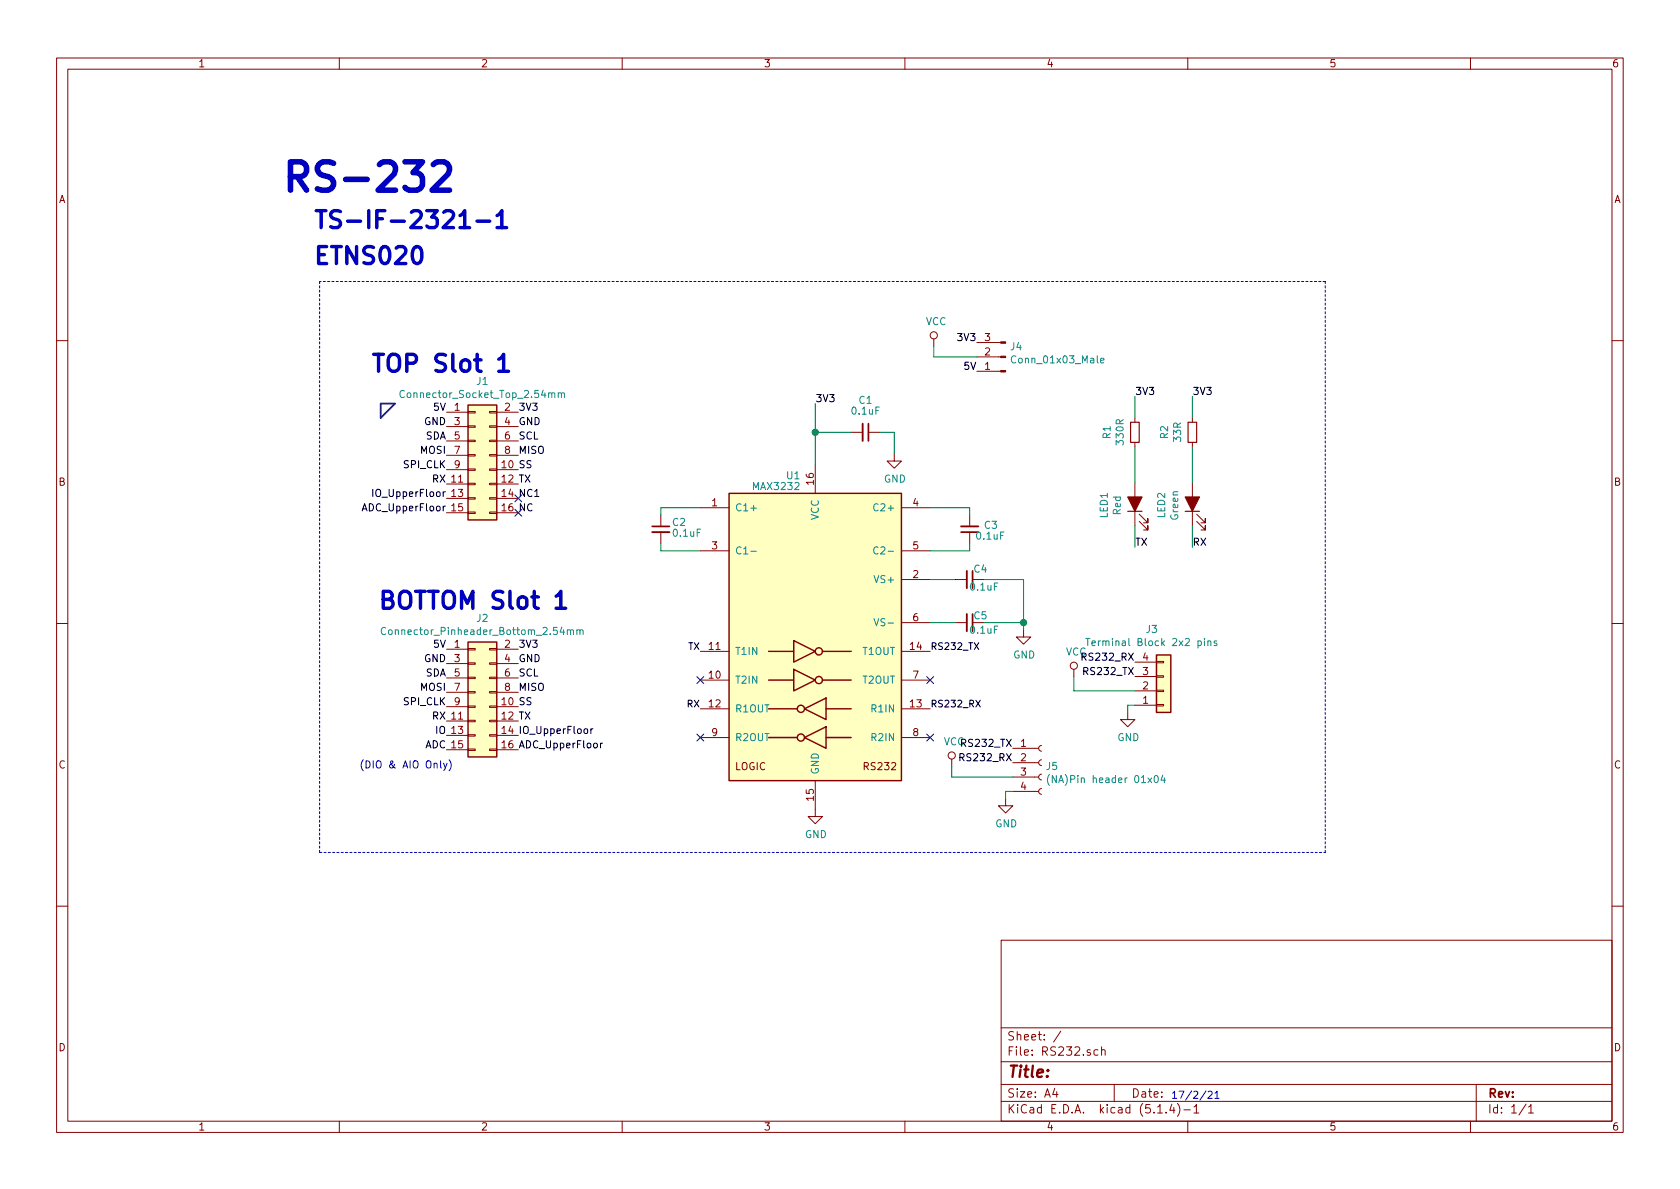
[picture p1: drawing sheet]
<svg xmlns="http://www.w3.org/2000/svg" width="297mm" height="210mm" viewBox="0 0 297 210" stroke-linecap="round" stroke-linejoin="round" font-family="sans-serif">
<g fill="none" stroke="#840000" stroke-width=".18">
<path d="M10 10.3h277v189.9h-277zM12 12.2h273v186.1h-273zM60 10.3v1.9M110 10.3v1.9M160 10.3v1.9M210 10.3v1.9M260 10.3v1.9M165.1 59.9v1.3M10 60.2h2M78.9 72.9h3.9M78.9 75.4h3.9M78.9 78h3.9"/>
<path d="M82.8 77.8h1.2v.3h-1.2zM82.8 75.3h1.2v.3h-1.2zM82.8 72.8h1.2v.2h-1.2zM86.6 77.8h1.2v.3h-1.2zM86.6 75.3h1.2v.3h-1.2zM86.6 72.8h1.2v.2h-1.2zM87.8 72.9h3.8M87.8 75.4h3.8M87.8 78h3.8M150.5 76.4h2M153.5 76.4h2.1M172.7 60.6h4.2"/>
<path d="M172.7 63.1h4.2M172.7 65.7h4.2M200.7 73.9v.8M200.7 78.2v.8M210.8 73.9v.8M210.8 78.2v.8M285 60.2h2M78.9 83.1h3.9M78.9 85.6h3.9M78.9 88.1h3.9M78.9 90.7h3.9M78.9 80.5h3.9"/>
<path d="M82.8 85.5h1.2v.2h-1.2zM82.8 88h1.2v.3h-1.2zM82.8 90.5h1.2v.3h-1.2zM82.8 82.9h1.2v.3h-1.2zM82.8 80.4h1.2v.2h-1.2zM86.6 85.5h1.2v.2h-1.2zM86.6 88h1.2v.3h-1.2zM86.6 90.5h1.2v.3h-1.2zM86.6 82.9h1.2v.3h-1.2zM86.6 80.4h1.2v.2h-1.2zM87.8 83.1h3.8M87.8 85.6h3.8"/>
<path d="M87.8 88.1h3.8M87.8 90.7h3.8M87.8 80.5h3.8M116.8 91.1v2M116.8 94.1v2M123.8 89.8h5.1M123.8 97.4h5.1M144.1 82.2v5M158.1 80.3v1.2h1.3l-1.3 1.3-1.3-1.3h1.3M159.4 89.8h5.1M159.4 97.4h5.1M171.4 91.1v2"/>
<path d="M171.4 94.1v2M200.7 85.3v7.7M201.4 92.2l1.5 1.5v-.7v.7h-.7M201.4 90.9l1.5 1.6v-.8v.8h-.7M210.8 85.3v7.7M211.6 92.2l1.5 1.5v-.7v.7h-.8M211.6 90.9l1.5 1.6v-.8v.8h-.8M10 110.3h2M78.9 114.8h3.9M78.9 117.3h3.9M78.9 119.9h3.9M82.8 119.8h1.2v.2h-1.2z"/>
<path d="M82.8 117.2h1.2v.3h-1.2zM82.8 114.7h1.2v.2h-1.2zM86.6 119.8h1.2v.2h-1.2zM86.6 117.2h1.2v.3h-1.2zM86.6 114.7h1.2v.2h-1.2zM87.8 114.8h3.8M87.8 117.3h3.8M87.8 119.9h3.8M123.8 115.2h5.1M159.4 102.5h5.1M159.4 110.1h5.1M159.4 115.2h5.1"/>
<path d="M168.9 102.5h2M168.9 110.1h2M172 102.5h2M181 111.4v1.2h1.2l-1.2 1.3-1.3-1.3h1.3M189.9 118.4v1.2M200.7 119.6h3.8M200.7 117.1h3.8M204.5 117h1.2v.2h-1.2zM204.5 119.5h1.2v.3h-1.2zM285 110.3h2M78.9 125h3.9M78.9 127.5h3.9"/>
<path d="M78.9 130h3.9M78.9 132.6h3.9M78.9 122.4h3.9M82.8 127.4h1.2v.2h-1.2zM82.8 129.9h1.2v.3h-1.2zM82.8 132.5h1.2v.2h-1.2zM82.8 124.8h1.2v.3h-1.2zM82.8 122.3h1.2v.2h-1.2zM86.6 127.4h1.2v.2h-1.2zM86.6 129.9h1.2v.3h-1.2zM86.6 132.5h1.2v.2h-1.2zM86.6 124.8h1.2v.3h-1.2z"/>
<path d="M86.6 122.3h1.2v.2h-1.2zM87.8 125h3.8M87.8 127.5h3.8M87.8 130h3.8M87.8 132.6h3.8M87.8 122.4h3.8M123.8 120.3h5.1M123.8 125.3h5.1M123.8 130.4h5.1M144.1 138v6.4h1.3l-1.3 1.3-1.2-1.3h1.2M159.4 120.3h5.1M159.4 125.3h5.1"/>
<path d="M159.4 130.4h5.1M168.3 134.2v1.3M179.1 139.9h4.5M179.1 137.4h4.5M179.1 134.9h4.5M179.1 132.3h4.5M184.1 139.4l-.3 .1-.2 .4 .1 .4 .4 .2M184.1 136.9l-.3 .1-.2 .3 .1 .4 .4 .2M184.1 134.4l-.3 .1-.2 .3 .1 .4 .4 .2M184.1 131.8l-.3 .1-.2 .4 .1 .3 .4 .2M199.4 126v1.2h1.3l-1.3 1.3-1.3-1.3h1.3M200.7 124.7h3.8"/>
<path d="M200.7 122.2h3.8M204.5 124.6h1.2v.2h-1.2zM204.5 122h1.2v.3h-1.2zM177.8 141.2v1.3h1.3l-1.3 1.3-1.3-1.3h1.3M10 160.2h2M177 166.3h108v32h-108zM285 160.2h2M60 198.3v1.9M110 198.3v1.9M160 198.3v1.9M177 194.8h108M177 191.8h108"/>
<path d="M177 187.8h108M177 181.8h108M186.5 192.5l-.4 1h1M186.8 193v1M187.6 182.3l-1.3 2M194.1 185.7l-.4-.1-.3 .3 .1 .6 .2 .1 .4-.1M194.8 185.7l.2-.1 .3 .1 .1 .9M194.8 185.1v1.5M197 191.8v3M204.7 196.8h.8M206.2 196.7v.1M207.2 195.2l-.4 1.1h.9"/>
<path d="M207.5 195.8v1M208.2 195.1a1.71 1.71 0 0 1 0 2.3M209.3 196.3h1.2M210 198.3v1.9M211.1 195.8l.4-.5v1.5M211.1 196.8h.9M260 198.3v1.9M261 191.8v6.5M269.8 195.2l-1.2 2M270.3 195.8l.4-.5v1.5M270.3 196.8h.8"/>
<circle cx="165.1" cy="59.3" r=".63"/>
<circle cx="189.9" cy="117.7" r=".63"/>
<circle cx="168.3" cy="133.6" r=".63"/>
</g>
<path d="M152.5 74.9v3.1M115.3 94.1h3.1M169.9 93.1h3.1M170.9 101v3M170.9 108.6v3" fill="none" stroke="#840000" stroke-width=".33"/>
<path d="M153.5 74.9v3.1M115.3 93.1h3.1M169.9 94.1h3.1M172 101v3M172 108.6v3" fill="none" stroke="#840000" stroke-width=".3"/>
<g fill="#ffffc2" stroke="#ffffc2" stroke-width=".18">
<path d="M128.9 87.2h30.5v50.8h-30.5z"/>
<path d="M204.5 115.8h2.5v10.2h-2.5z"/>
<path d="M82.8 71.6h5v20.3h-5z"/>
<path d="M82.8 113.5h5v20.4h-5z"/>
</g>
<g fill="none" stroke="#840000" stroke-width=".25">
<path d="M82.8 71.6h5v20.3h-5zM128.9 87.2h30.5v50.8h-30.5zM82.8 113.5h5v20.4h-5zM135.9 115.2h4.4M140.3 118.4l3.8 1.9-3.8 1.9zM140.3 113.3l3.8 1.9-3.8 1.9zM145.4 115.2h5.1M204.5 115.8h2.5v10.2h-2.5zM135.9 120.3h4.4M135.9 130.4h5.1M135.9 125.3h5.1M142.2 130.4l3.8-1.9v3.8z"/>
<path d="M142.2 125.3l3.8-1.9v3.8zM145.4 120.3h5.1M146 130.4h4.5M146 125.3h4.5"/>
<circle cx="144.8" cy="115.2" r=".63"/>
<circle cx="141.6" cy="125.3" r=".63"/>
<circle cx="141.6" cy="130.4" r=".63"/>
<circle cx="144.8" cy="120.3" r=".63"/>
</g>
<g fill="none" stroke="#008484" stroke-width=".18">
<path d="M71.5 69.2a.51 .51 0 0 0-.6 0 .51 .51 0 0 0-.2 .6 .46 .46 0 0 0 .3 .5 .46 .46 0 0 0 .5-.1M97.6 69.6l.1-.1h.3l.1 .8M98.7 69.6l.2-.1h.3l.1 .8M98.7 69.5v.8M99.3 69.6l.1-.1h.3l.1 .8M194.6 63.7l.6-.1-.1-.2-.3-.1-.2 .2 .1 .6h.4M132.8 97.5h.9M155.2 89.2a.5 .5 0 0 0-.6 0 .5 .5 0 0 0-.1 .6 .45 .45 0 0 0 .2 .5 .45 .45 0 0 0 .5-.1M155.2 96.8a.5 .5 0 0 0-.6 0 .5 .5 0 0 0-.1 .6 .45 .45 0 0 0 .2 .5 .45 .45 0 0 0 .5-.1M68.2 111.1a.6 .6 0 0 0-.8 .4 .6 .6 0 0 0 .5 .7l.3-.1M100.3 111.5l.2-.1h.3l.1 .8M100.9 111.6l.1-.2h.3l.1 .8"/>
<path d="M102 111.5l.2-.1h.3v.8M102 111.4v.8M102.5 111.6l.2-.2h.3l.1 .8M154.5 109.4l.5 1.3 .4-1.3M192 112.9h.7M192.3 112.9v1.3M213 112.9v.1M213 113.3v.9M213.6 113.5l.1-.2 .3 .1 .1 .8M213.6 113.3v.9M215.1 113.4l-.3-.1-.1 .2v.2l.4 .1v.3h-.4M185.5 137a1.47 1.47 0 0 0 0 1.9"/>
<path d="M204.2 137.3l.2-.2a.67 .67 0 0 1 .4 .7 .67 .67 0 0 1-.4 .6l-.3-.2v-.3zM205.6 137.1l-.3 .9h.8M205.9 137.6v.8"/>
</g>
<path d="M199.9 74.7h1.5v3.5h-1.5zM210.1 74.7h1.5v3.5h-1.5zM199.4 90.4h2.5M209.5 90.4h2.6" fill="none" stroke="#840000" stroke-width=".2"/>
<g fill="#840000" stroke="#840000" stroke-width=".2">
<path d="M199.4 87.9h2.5l-1.2 2.5z"/>
<path d="M209.5 87.9h2.6l-1.3 2.5z"/>
</g>
<g fill="#840000" stroke="#840000" stroke-width=".18">
<path d="M176.9 60.4h.9v.3h-.9z"/>
<path d="M176.9 63h.9v.2h-.9z"/>
<path d="M176.9 65.5h.9v.3h-.9z"/>
</g>
<path d="M56.5 49.8v100.9M234.3 49.8h-177.8M56.5 150.7h177.8M234.3 150.7v-100.9" fill="none" stroke="#0000c2" stroke-width=".18" stroke-dasharray=".4 .4"/>
<path d="M67.3 71.4h2.5l-2.5 2.5z" fill="none" stroke="#000084" stroke-width=".3"/>
<g fill="none" stroke="#008400" stroke-width=".18">
<path d="M144.1 76.4h6.4M144.1 71.4v10.8M155.6 76.4h2.5v3.9M165.1 61.2v1.9h7.6M200.7 70.1v3.8M200.7 79v6.3M210.8 70.1v3.8M210.8 79v6.3M116.8 96.1v1.3h7M123.8 89.8h-7v1.3M164.5 89.8h6.9v1.3M171.4 96.1v1.3h-6.9"/>
<path d="M200.7 93v3.8M210.8 93v3.8M164.5 102.5h4.4M164.5 110.1h4.4M174 102.5h7v8.9M174 110.1h7M189.9 119.6v2.6h10.8M168.3 135.5v1.9h10.8M179.1 139.9h-1.3v1.3M200.7 124.7h-1.3v1.3"/>
</g>
<path d="M65.9 86.5v1.3M191.3 116.1h.6l.1-.2v-.3l-.2-.1h-.5v1.3M104.5 128.9v.8M104.8 128.9l-.3 .2M106.2 131.4v.9M106.5 131.4l-.2 .1-.1 .1M169.7 133.9h.6l.2-.2-.1-.3-.2-.1h-.5v1.2" fill="none" stroke="#000" stroke-width=".18"/>
<path d="M81.3 38.1l.6-.4 .3-.4v3M84.3 39.1h2.3M87.9 38.1l.3-.1 .5-.7v3M81.3 40.3h1.7M87.9 40.3h1.7M88.2 63.5l.6-.4 .3-.4v3M88.2 65.7h1.7M98.3 105.4l.6-.4 .3-.4v3M98.3 107.6h1.7" fill="none" stroke="#0000c2" stroke-width=".61"/>
<path d="M77.9 134.5v1.1l.2 .2M78.4 135l.3 .8M79 135l-.4 1.1-.2 .1M79.4 134.4a1.4 1.4 0 0 1 0 1.9M213.2 192.9l-1 1.6M213.6 193.1l.5-.1 .2 .3v.2l-.8 .7h.8M214.8 193.3l.4-.3v1.2M214.8 194.2h.7" fill="none" stroke="#0000c2" stroke-width=".18"/>
<path d="M76.6 29.1l.7-.5h1.2a1.37 1.37 0 0 1 .7 2.2l-2.8 2.8h3.1" fill="none" stroke="#0000c2" stroke-width=".99"/>
<g fill="#008400" stroke="#008400" stroke-width=".25">
<circle cx="144.1" cy="76.4" r=".51"/>
<circle cx="181" cy="110.1" r=".51"/>
</g>
<path d="M91 87.5l1.3 1.2M91 90.1l1.3 1.2M92.3 90.1l-1.3 1.2M92.3 87.5l-1.3 1.2M123.2 119.7l1.2 1.2M124.4 119.7l-1.2 1.2M163.9 119.7l1.2 1.2M165.1 119.7l-1.2 1.2M123.2 129.8l1.2 1.2M124.4 129.8l-1.2 1.2M163.9 129.8l1.2 1.2M165.1 129.8l-1.2 1.2" fill="none" stroke="#000084" stroke-width=".18"/>
<text font-size="7" fill="#0000c2" x="49.5" y="33.9">RS-232</text>
<g font-size="4.2" fill="#0000c2">
<text x="55.2" y="40.4">TS-IF-2321-1</text>
<text x="55.2" y="46.8">ETNS020</text>
<text x="65.4" y="65.8">TOP Slot 1</text>
<text x="66.7" y="107.7">BOTTOM Slot 1</text>
</g>
<text font-size="2.8" fill="#840000" x="178" y="190.5">Title:</text>
<g font-size="2.1" fill="#840000">
<text x="178" y="184">Sheet: /</text>
<text x="178" y="186.7">File: RS232.sch</text>
<text x="178" y="196.9">KiCad E.D.A. kicad (5.1.4)-1</text>
<text x="178" y="194.1">Size: A4</text>
<text x="200" y="194.1">Date:</text>
<text x="263" y="194.1">Rev:</text>
<text x="263" y="196.9">Id: 1/1</text>
</g>
<g font-size="1.8" fill="#840000">
<text x="35" y="11.9">1</text>
<text x="85" y="11.9">2</text>
<text x="135" y="11.9">3</text>
<text x="185" y="11.9">4</text>
<text x="235" y="11.9">5</text>
<text x="285" y="11.9">6</text>
<text x="10.4" y="35.9">A</text>
<text x="285.4" y="35.9">A</text>
<text x="174.1" y="65.4">1</text>
<text x="174.1" y="62.9">2</text>
<text x="174.1" y="60.3">3</text>
<text x="80.4" y="72.6">1</text>
<text x="80.4" y="75.2">3</text>
<text x="80.4" y="77.7">5</text>
<text x="89.3" y="72.6">2</text>
<text x="89.3" y="75.2">4</text>
<text x="89.3" y="77.7">6</text>
<text x="80.4" y="80.3">7</text>
<text x="80.4" y="82.8">9</text>
<text x="89.3" y="80.3">8</text>
<text x="10.4" y="85.9">B</text>
<text x="79.9" y="87.9">13</text>
<text x="125.9" y="89.5">1</text>
<text x="143.9" y="85.7" transform="rotate(-90 143.9 85.7)">16</text>
<text x="161.4" y="89.5">4</text>
<text x="285.4" y="85.9">B</text>
<text x="79.9" y="90.4">15</text>
<text x="125.9" y="97.1">3</text>
<text x="161.4" y="97.1">5</text>
<text x="161.4" y="102.2">2</text>
<text x="161.4" y="109.8">6</text>
<text x="80.4" y="114.5">1</text>
<text x="80.4" y="117.1">3</text>
<text x="80.4" y="119.6">5</text>
<text x="89.3" y="114.5">2</text>
<text x="89.3" y="117.1">4</text>
<text x="89.3" y="119.6">6</text>
<text x="125.4" y="114.9">11</text>
<text x="161" y="114.9">14</text>
<text x="202.1" y="119.4">3</text>
<text x="202.1" y="116.8">4</text>
<text x="80.4" y="122.2">7</text>
<text x="80.4" y="124.7">9</text>
<text x="89.3" y="122.2">8</text>
<text x="125.4" y="120">10</text>
<text x="125.4" y="125.1">12</text>
<text x="161" y="125.1">13</text>
<text x="161.4" y="120">7</text>
<text x="202.1" y="124.5">1</text>
<text x="202.1" y="121.9">2</text>
<text x="125.9" y="130.2">9</text>
<text x="161.4" y="130.2">8</text>
<text x="10.4" y="135.9">C</text>
<text x="129.9" y="136.2">LOGIC</text>
<text x="152.9" y="136.2">RS232</text>
<text x="180.5" y="132.1">1</text>
<text x="180.5" y="134.6">2</text>
<text x="180.5" y="137.2">3</text>
<text x="285.4" y="135.9">C</text>
<text x="143.9" y="141.5" transform="rotate(-90 143.9 141.5)">15</text>
<text x="180.5" y="139.7">4</text>
<text x="10.4" y="185.9">D</text>
<text x="285.4" y="185.9">D</text>
<text x="35" y="199.9">1</text>
<text x="85" y="199.9">2</text>
<text x="135" y="199.9">3</text>
<text x="185" y="199.9">4</text>
<text x="235" y="199.9">5</text>
<text x="285" y="199.9">6</text>
</g>
<g font-size="1.8" fill="#008484">
<text x="163.7" y="57.5">VCC</text>
<text x="178.7" y="61.9">J4</text>
<text x="179.3" y="64.3">Conn_01x03_Male</text>
<text x="71.6" y="70.4">Connector_Socket_Top_2.54mm</text>
<text x="84.3" y="68.1">J1</text>
<text x="151.9" y="71.4">C1</text>
<text x="150.7" y="73.3">0.1uF</text>
<text x="196.4" y="77.6" transform="rotate(-90 196.4 77.6)">R1</text>
<text x="206.5" y="77.6" transform="rotate(-90 206.5 77.6)">R2</text>
<text x="198.7" y="78.5" transform="rotate(-90 198.7 78.5)">330R</text>
<text x="208.8" y="78" transform="rotate(-90 208.8 78)">33R</text>
<text x="133.3" y="86.7">MAX3232</text>
<text x="139.1" y="84.8">U1</text>
<text x="156.3" y="85.3">GND</text>
<text x="118.9" y="93">C2</text>
<text x="119.1" y="94.9">0.1uF</text>
<text x="129.9" y="90.4">C1+</text>
<text x="144.8" y="92" transform="rotate(-90 144.8 92)">VCC</text>
<text x="155.1" y="90.4">C2+</text>
<text x="172.8" y="95.4">0.1uF</text>
<text x="174.1" y="93.5">C3</text>
<text x="195.9" y="91.6" transform="rotate(-90 195.9 91.6)">LED1</text>
<text x="198.2" y="91.1" transform="rotate(-90 198.2 91.1)">Red</text>
<text x="206" y="91.6" transform="rotate(-90 206 91.6)">LED2</text>
<text x="208.3" y="91.9" transform="rotate(-90 208.3 91.9)">Green</text>
<text x="129.9" y="98">C1-</text>
<text x="155.5" y="98">C2-</text>
<text x="172.2" y="101.3">C4</text>
<text x="155" y="103.1">VS+</text>
<text x="171.7" y="104.4">0.1uF</text>
<text x="68.7" y="112.3">Connector_Pinheader_Bottom_2.54mm</text>
<text x="84.3" y="110">J2</text>
<text x="155.4" y="110.7">VS-</text>
<text x="171.7" y="112.1">0.1uF</text>
<text x="172.2" y="109.5">C5</text>
<text x="202.7" y="111.9">J3</text>
<text x="129.9" y="115.8">T1IN</text>
<text x="152.6" y="115.8">T1OUT</text>
<text x="179.1" y="116.5">GND</text>
<text x="188.4" y="115.9">VCC</text>
<text x="193.5" y="114.2">Terminal Block 2x2 pins</text>
<text x="129.9" y="120.9">T2IN</text>
<text x="129.9" y="126">R1OUT</text>
<text x="152.6" y="120.9">T2OUT</text>
<text x="154.3" y="126">R1IN</text>
<text x="129.9" y="131.1">R2OUT</text>
<text x="154.3" y="131.1">R2IN</text>
<text x="197.6" y="131.1">GND</text>
<text x="144.8" y="137" transform="rotate(-90 144.8 137)">GND</text>
<text x="185" y="136.2">J5</text>
<text x="186.5" y="138.5">(NA)Pin header 01x04</text>
<text x="142.3" y="148.2">GND</text>
<text x="176" y="146.3">GND</text>
</g>
<g font-size="1.8">
<text x="169.6" y="60.3">3V3</text>
<text x="170.6" y="65.4">5V</text>
<text x="144.1" y="71.1">3V3</text>
<text x="200.7" y="69.8">3V3</text>
<text x="210.8" y="69.8">3V3</text>
<text x="75" y="75.2">GND</text>
<text x="75.2" y="77.7">SDA</text>
<text x="76.8" y="72.6">5V</text>
<text x="91.6" y="75.2">GND</text>
<text x="91.6" y="72.6">3V3</text>
<text x="91.6" y="77.7">SCL</text>
<text x="71.5" y="82.8">SPI_CLK</text>
<text x="74.4" y="80.3">MOSI</text>
<text x="88.8" y="82.8">10 SS</text>
<text x="91.6" y="80.3">MISO</text>
<text x="66.5" y="87.9">IO_UpperFloor</text>
<text x="76.5" y="85.3">RX 11</text>
<text x="88.8" y="85.3">12 TX</text>
<text x="88.8" y="87.9">14 NC1</text>
<text x="64.6" y="90.4">ADC_UpperFloor</text>
<text x="88.8" y="90.4">16 NC</text>
<text x="200.7" y="96.5">TX</text>
<text x="210.8" y="96.5">RX</text>
<text x="75" y="117.1">GND</text>
<text x="75.2" y="119.6">SDA</text>
<text x="76.8" y="114.5">5V</text>
<text x="91.6" y="117.1">GND</text>
<text x="91.6" y="114.5">3V3</text>
<text x="91.6" y="119.6">SCL</text>
<text x="191.8" y="116.8">RS232_RX</text>
<text x="192" y="119.4">RS232_TX</text>
<text x="71.5" y="124.7">SPI_CLK</text>
<text x="74.4" y="122.2">MOSI</text>
<text x="88.8" y="124.7">10 SS</text>
<text x="91.6" y="122.2">MISO</text>
<text x="76.5" y="127.2">RX 11</text>
<text x="77.1" y="129.8">IO 13</text>
<text x="88.8" y="127.2">12 TX</text>
<text x="88.8" y="129.8">14 IO_UpperFloor</text>
<text x="166.9" y="131.8">VCCRS232_TX</text>
<text x="75.1" y="132.3">ADC 15</text>
<text x="88.8" y="132.3">16 ADC_UpperFloor</text>
<text x="170.2" y="134.6">RS232_RX</text>
</g>
<g font-size="1.8" fill="#0000c2">
<text x="63.5" y="135.9">(DIO &amp; AIO Only)</text>
<text x="207" y="194.3">17/2/21</text>
</g>
<g font-size="1.7">
<text x="121.7" y="114.9">TX</text>
<text x="164.5" y="114.9">RS232_TX</text>
<text x="121.5" y="125.1">RX</text>
<text x="164.5" y="125.1">RS232_RX</text>
</g>
</svg>
